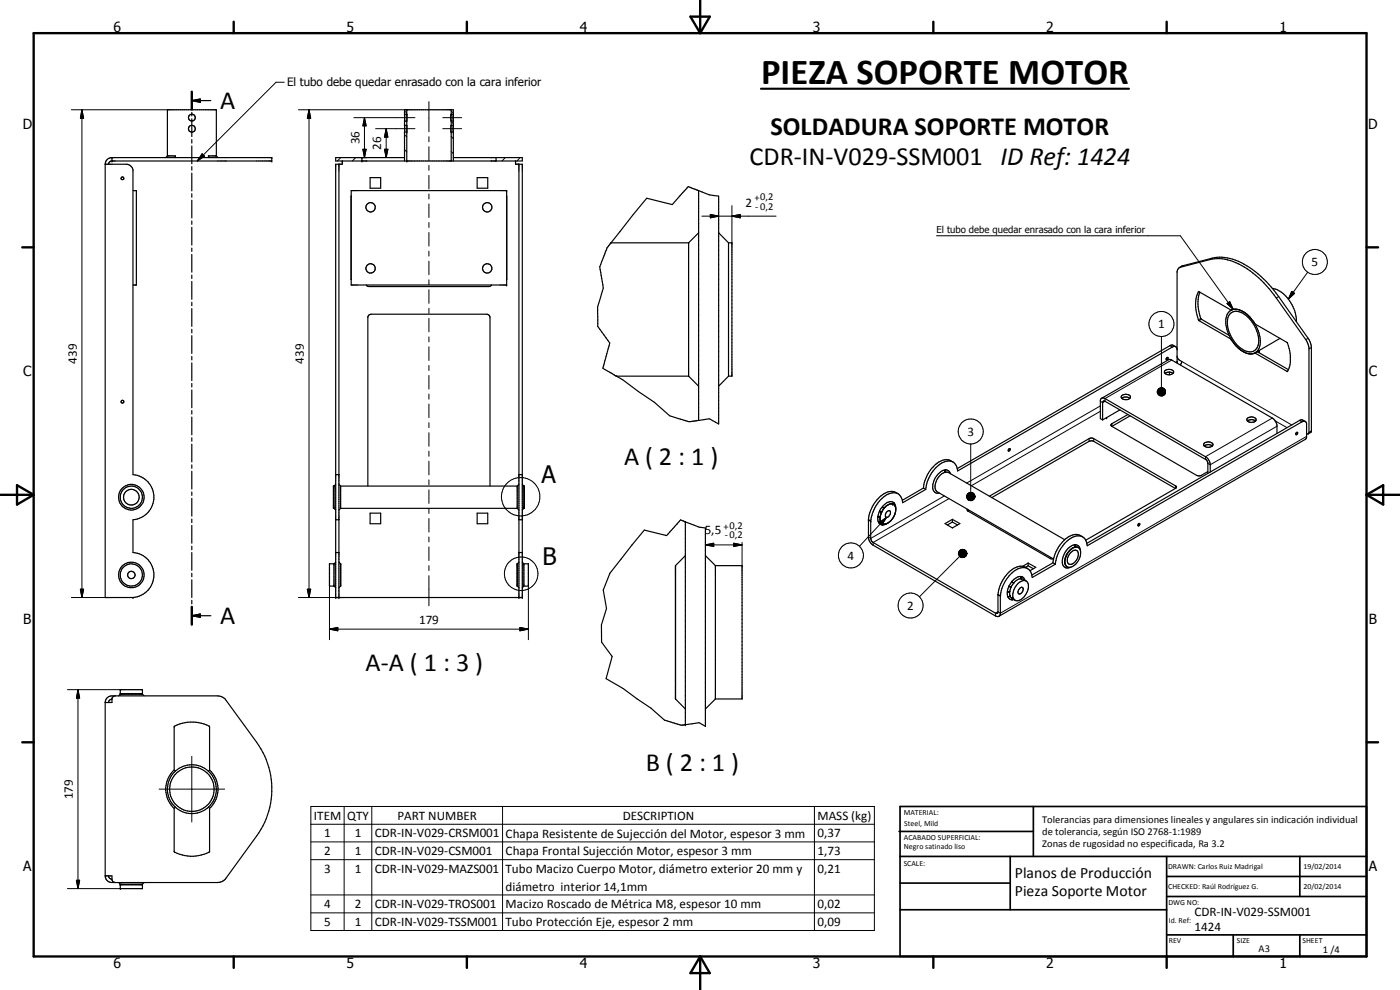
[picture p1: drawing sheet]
<svg xmlns="http://www.w3.org/2000/svg" width="420mm" height="297mm" viewBox="0 0 420 297" stroke-linecap="round" stroke-linejoin="round" font-family="sans-serif">
<g fill="none" stroke="#000" stroke-width=".35">
<path d="M57.6 30.2l2.5-.5v1zM57.6 27.5v5.4M57.6 33.7v1.1M57.6 35.6v5.4M57.6 30.2h5.7M121.4 39.6h.7M121.4 34.3h.7M121.4 36.3h.7M121.4 37.6h.7M122.1 32.9v15.4M135.4 39.6h.6M135.4 34.3h.6"/>
<path d="M135.4 36.3h.6M135.4 37.6h.6M135.4 32.9v1.4M135.4 36.3v3.3M135.4 39.6v8.7M135.4 34.3v2M31.6 49.3h6.7l1.1 .7 .5 .9v91.5a6.8 6.8 0 0 1 6.3 6.8 6.8 6.8 0 0 1-6.3 6.8v9.8a6.8 6.8 0 0 1 6.3 6.7 6.8 6.8 0 0 1-6.3 6.8h-8.3zM33.6 47.3h48v1h-48.3l-.5 .4-.2 .6M33.6 47.3v1M33.6 47.3a2 2 0 0 0-2 2M39.9 57.2h1v28.3h-1M50.2 46.8v-13.9h14.7v13.9"/>
<path d="M50.2 46.8h2.4M50.2 46.8l-.5 .5M52.6 46.8l-.3 .5M52.6 46.8v.5M57.6 41.9v1M57.6 43.8v5.3M57.6 50v1.1M57.6 51.9v5.4M57.6 58.1v1.1M62.6 46.8h2.3M62.6 46.8l.3 .5M62.6 46.8v.5"/>
<path d="M64.9 46.8l.5 .5M101.7 49.3v130M102.7 48.3v1h-2v130h56v-130h-2v-1M105.4 57.2h46.6v28.3h-46.6zM105.4 58.8v25.1M108.6 47.3v1M111.1 53.3h3.1v3.2h-3.1zM121.4 47.3h-20.7v1h56v-1h-20.7M121.4 48.3v-15.4h14.6v15.4M143.2 53.3h3.2v3.2h-3.2zM148.9 47.3v1M152 58.8h.1"/>
<path d="M155.7 49.3v130M209.6 57.2h.1M209.6 57.2l-3.1-1.2-4.8 5.4-7.6-1.9-10.7 13.4M209.7 57.2a13.1 13.1 0 0 0 6 1.6v68.4l-2.8-1.6-3.2 .6M209.7 57.2v69M57.6 60.1v5.3M57.6 66.3v1M57.6 68.2v5.3M57.6 74.4v1M57.6 76.3v5.4M183.4 72.9l-.3 .3a6.6 6.6 0 0 0-1.8 3.5l-.8 1.9a3.1 3.1 0 0 0-.2 3.1l.1 .9a9.7 9.7 0 0 1 .4 4.7l-.6 1.9a12.6 12.6 0 0 0-.8 5.8v3l3.6 4.9-2.1 7.6 4.1 2.4M183.4 72.9h23.3"/>
<path d="M206.7 72.9v40M209.7 69.8l-3 3.1M215.7 69.8l2.9 3.1M218.6 72.9h1.1v40h-1.1M218.6 72.9v40M57.6 82.5v1.1M57.6 84.5v5.3M57.6 90.7v1M57.6 92.6v5.3M57.6 98.8v1.1M109.9 85.5l.8 .5h36l.8-.5M152 83.9h.1"/>
<path d="M353.9 80.3l1-.5 8.9-2.3a14.7 14.7 0 0 1 12.1 3.4 33.8 33.8 0 0 1 7.8 8.1l8.9 12.5 .9 2 .1 25.8-.3 .5-.7 .4M360.1 87.7a10.9 10.9 0 0 0 .5 8.1l8.3 4.8M369.1 94.2a2.96 2.96 0 0 1 4.2 0 9.8 9.8 0 0 1 4.3 9.4 2.67 2.67 0 0 1-4.3 1.5 9.9 9.9 0 0 1-4.8-9.8zM369.7 92.9l-.3 .2M370.2 92.8l-.7 .2-9.6-5.5a3.2 3.2 0 0 0-1.1 2.8 12.2 12.2 0 0 0 1.1 5.9l9.6 5.6 1.2 1.6M370.2 92.8l1.3 .1M371.9 93l2.3 1.3 1.4 1.5M375.2 95.3a6.9 6.9 0 0 0-4.6-2.5 3.1 3.1 0 0 0-2.7 3.2l.3 2.8 .7 1.8M375.5 95.6a8.8 8.8 0 0 1 2.1 9.4 2.94 2.94 0 0 1-3.7 .9M375.9 96.1l.7 1.1 9.8 5.7a12.9 12.9 0 0 1 .8 6.4l-.9 2.2-9.7-5.6M381.8 86.5a9 9 0 0 1 6.5 6.1l.6 2.3 .2 1.6M57.6 100.7v5.3"/>
<path d="M57.6 106.9v1.1M57.6 108.9v5.3M57.6 115.1v1M57.6 117v5.3M185 112.9l1.8 1 4.8 3.6 4.8 3.2 4.6 4.1 3.2 1a6.6 6.6 0 0 0 4.2 .5l1.3-.1M185 112.9h21.7M206.7 112.9l3 3M218.6 112.9l-2.9 3M330.6 119.5l20.1-11.6h.7l30.7 17.7 1.1 1.7v2.7M336.6 118.7a1.8 1.8 0 0 1 2.7 .4 1.58 1.58 0 0 1-2.8-.1zM336.7 119.5a2.02 2.02 0 0 1 2.4 0M349.6 111.3a1.77 1.77 0 0 1 2.6 .3 1.56 1.56 0 0 1-1.4 .9 1.56 1.56 0 0 1-1.3-1z"/>
<path d="M349.6 112.1a1.99 1.99 0 0 1 2.5 0M350.1 107.4l.2-.2a.34 .34 0 0 1 .2 .5 .34 .34 0 0 1-.5 .1zM351 111.6v.8M352.8 104l-1-.5-.7 .2-63.8 36.9M353.3 107l.3 .8 1.1 .7-.5 1M353.3 104.9a.86 .86 0 0 0-.5-.9 .86 .86 0 0 0-1 .1l-64.4 37.2a2.89 2.89 0 0 0-1.6-2.8 2.89 2.89 0 0 0-3.2 .4 10.8 10.8 0 0 0-4.8 8M353.4 109l-.1-27.6a1.4 1.4 0 0 1 .9-1.2l8.9-2.3a15.3 15.3 0 0 1 12.9 4 34.1 34.1 0 0 1 7 7.5l8.9 12.5 .9 2v26l-.2 .3M368.9 100.6l.6 1.2M369.8 102.3l1.3 1.6M371 103.8l1.9 1.6M371.4 104.3l2 1.4M373.3 105.6l1.8 .6 1.5-.3"/>
<path d="M377.3 105.5l-.7 .4M377.3 105.5l-.2 .1M377.3 105.5l9.4 5.4M377.6 105.3l-.9 .5M377.9 105.2l-.1 .6-.2-.5M377.9 105.2l-.3 .1M384.2 101.5l-6.3 3.7M57.6 123.2v1M57.6 125.1v5.4M57.6 131.4v1M57.6 133.3v5.3M57.6 139.5v1"/>
<path d="M286 138.6a4.3 4.3 0 0 0-5.9 1.5 10.9 10.9 0 0 0-3 6.3M302.8 134.7h.4l-.4 .6h-.2zM330.9 126l-.7-.4v-5.5a.82 .82 0 0 1 .6-.7 .82 .82 0 0 1 .8 .2l30.4 17.6 .7 .7 .4 1 .1 2.7M330.9 126v-5.2l.3-.5h.3l30.5 17.6 .5 1v3.1M333.7 127.9l25.4 14.7 1.3 .1 2.1-1.2M336.1 123l-5.2 3M338.5 124.4l-4.9 2.8-.2 .4 .3 .3M339.2 124.8l-5.5 3.1M361.4 133.8l1.2 .4 1.2-.3M361.4 133.8a.77 .77 0 0 1 0-.9 .77 .77 0 0 1 .8-.3 1.39 1.39 0 0 1 1.8 .9l-.2 .4M361.4 133.8a2.04 2.04 0 0 1 2.4 0M374.4 126.3a1.95 1.95 0 0 0 2.4 .1"/>
<path d="M374.4 126.3l-.2-.3a1.26 1.26 0 0 1 1.8-.9 .78 .78 0 0 1 .8 .4 .78 .78 0 0 1 0 .9M374.4 126.3a2.02 2.02 0 0 1 2.4 0M389 129.8h.5l-.4 .6-.2-.2zM391.7 126.5a1.44 1.44 0 0 0-1.5-.5l-64 37M392.1 130.1l.5 .1M57.6 141.4v5.3M57.6 147.6v1M57.6 149.5v5.4M57.6 155.7v1.1M57.6 157.6v5.4M100.2 145.8h-.1v6.7h.1M100.2 145.8v6.7"/>
<path d="M100.2 152.5l.5 .5M100.7 156h1M100.7 142.4h1M100.7 145.3l-.5 .5M101.7 145.3l.5 .5M102.2 145.8h53M102.2 152.5h53M102.2 145.8v6.7M102.2 152.5l-.5 .5M110.4 145.8v-50.8l.4-.5 .6-.2h34.7l.7 .4 .3 .6v50.5M111.1 154h3.1v3.1h-3.1zM143.2 154h3.2v3.1h-3.2z"/>
<path d="M155.2 145.8v6.7M155.2 152.5l.5 .5M155.7 156h1M155.7 142.4h1M155.7 145.3l-.5 .5M156.7 145.3l.5 .5M157.2 145.8h.2v6.7h-.2M157.2 145.8v6.7M157.2 152.5l-.5 .5M205.7 156.6l-1.5-.6-4.1 4.7-6.7-1.7-10.4 13-2 5 1 5.6-1.5 4.9v5.2l3.2 4.3-1.8 6.6 5.1 3 8.4 5.9 4 3.6 3 .9a4 4 0 0 0 3.3 .4M205.7 156.6l4.1 1.6 1.9 .2v59.5l-1.9-1.1-4.1 .6M205.7 156.6v60.8"/>
<path d="M260.6 156l.1 5.7 1.1 1.7 37 21.4a.96 .96 0 0 0 1.2-.1l.3-5.9M260.6 156l.7 .4M261.3 156.4v5.1l.3 .8 .4 .5 37 21.3 .4-.1 .1-.2v-5.4M264.1 155.8l.3 1M264.1 155.1v.4M264.2 156.2l.1 .3M264.4 156.7l.9 .6M264.6 156.9l.6 .4 .6-.1M265 152.9l-.8 1.9M265.8 151.9a5.7 5.7 0 0 0-1.7 4M265.8 157.2l-.3 .1M266.1 153.6l.9-.4a1.27 1.27 0 0 1 .1 1.3 1.27 1.27 0 0 1-1.2 .7l-.2-.7z"/>
<path d="M266.3 151.6l-.3 .2M266.5 156.9l-.7 .3M266.6 151.4l-1.5 1.3M266.9 151.3l-.4 .2M267.2 151.2l1.1 .2M267.4 156.2l-.9 .7M267.4 151.2l-.6 .1M267.4 156.2l-.6 .5M267.7 155.9l-.3 .3M267.7 151.2l.2 .1a1.24 1.24 0 0 1 .9 1.1M268.2 155.1l-.5 .8M268.3 151.5l.5 1"/>
<path d="M268.6 154l-.3 .8M268.8 153.5l-.1 .4M268.8 153.2l-.2 1.1-.9 1.6M268.8 153.2v-1.1a1.62 1.62 0 0 0-1-1.5 1.62 1.62 0 0 0-1.7 .3 5.2 5.2 0 0 0-2.3 6.1 1.85 1.85 0 0 0 2.7-.1M269.5 148.1a4.2 4.2 0 0 0-5.6 1.1 10.8 10.8 0 0 0-3.3 6.8M277.1 146.4l-6.3 3.7M277.1 146.4l.7 .5M277.8 146.9l-6.9 3.9a2.81 2.81 0 0 0-1.3-2.6 2.81 2.81 0 0 0-3 .1 10.5 10.5 0 0 0-5.3 8.1M283.6 157.1l2.2-1.3 2.3 1.3-2.3 1.3zM285.2 142.2a1.67 1.67 0 0 0-1.3-1.3 1.67 1.67 0 0 0-1.6 .7 4.9 4.9 0 0 0-2 5.8l.7 .6 .9-.1M285.8 156.6l-1.5 .9M285.8 155.8v.8"/>
<path d="M285.8 156.6l1.6 .9M290.3 152.8v.4l.3 .2M290.6 153.4l24.5 14.1 1 .2M290.9 153.2l-.3 .2M341.7 157.2l.3-.1-.3 .7-.2-.2zM352.8 146.6l.3-.4-.2-.4-24.7-14.2-1-.2-30.3 17.5M352.8 146.6l-24.6-14.2-.8-.2-29.8 17.1M352.8 146.6l-27 15.5M57.6 163.9v1M57.6 165.8v5.3M57.6 172v1.1M57.6 173.9v5.4"/>
<path d="M100.2 169.2h-1.3v6.7h1.3M100.2 169.2v6.7M100.2 175.9l.5 .4M100.7 165.8h1M100.7 168.7l-.5 .5M101.7 168.7l.5 .5v6.7l-.5 .4M155.7 165.8h1M155.7 168.7l-.5 .5v6.7l.5 .4M156.7 168.7l.5 .5M157.2 169.2h1.4v6.7h-1.4M157.2 169.2v6.7M157.2 175.9l-.5 .4"/>
<path d="M205.7 166.7l-3 3v40l3 3M211.7 166.7l3 3M214.7 169.7h8v40h-8M214.7 169.7v40M299.5 178.4h.1M299.5 178.4l.8 .4M305.5 175.1a1.8 1.8 0 0 1 2.9-.3 4.5 4.5 0 0 1-3 5.5 1.66 1.66 0 0 1-1.3-2.6l.4-1.2zM306 176.6a.63 .63 0 0 1 .9-.3 .63 .63 0 0 1 .1 1l-.8 .9a.65 .65 0 0 1-.7-.4 .65 .65 0 0 1 .2-.8zM307.6 174.1a1.67 1.67 0 0 0-1.3-1.2 1.67 1.67 0 0 0-1.6 .7 4.9 4.9 0 0 0-2 5.9l.7 .4h.9M308 174.3a2.27 2.27 0 0 0-3.6 .4 3.7 3.7 0 0 0-.9 4.7l1.1 .7M308.4 170.6a3.8 3.8 0 0 0-5.1 .6 10.6 10.6 0 0 0-3.8 7.2M308.6 169l2.2 1.2-1.7 1"/>
<path d="M308.6 169.8l-.8 .4M308.6 169v.8M308.6 169l-1.7 .9M308.6 169.8l1.5 .8M309.1 171.2a3.4 3.4 0 0 0-5 .3 10.7 10.7 0 0 0-3.8 7.3M316 168.9l-6.3 3.7M316 168.9l.7 .4M316.7 169.3l-6.9 4-.1-.9-.6-1.2M319.5 161.9l-34.9-20.1a3.3 3.3 0 0 0-3.6 2.7 2.31 2.31 0 0 0 .3 3.1l34.9 20.1M320 169.9l.3 .2M320.2 170.1h.1M321.2 165.9a1.31 1.31 0 0 1 2.3-.4 2.96 2.96 0 0 1-2.5 3.8 1.8 1.8 0 0 1-.2-2.8z"/>
<path d="M323.5 164.3a2.51 2.51 0 0 1 .4 3.4 3.1 3.1 0 0 1-3.6 2.4M323.5 164.3a3.6 3.6 0 0 0-3.6 3l-.3 1.5 .3 .9M323.5 164.3l-.2-.2a3.9 3.9 0 0 0-3.6 3.3l-.1 1.8 .5 .7M323.5 164.3h.1M324.2 165a1.67 1.67 0 0 0-1.2-1.5 1.67 1.67 0 0 0-1.8 .5 4.8 4.8 0 0 0-2 5.9l1 .5 1-.2M324.9 161.1a3.6 3.6 0 0 0-4.7 .3 10.9 10.9 0 0 0-4.2 7.5M325.8 162.1l.5 1.6 64.4-37.1a.82 .82 0 0 1 .9-.2 .82 .82 0 0 1 .5 .7v4.1l-.4 .6-91.9 53.1M325.8 162.1a2.87 2.87 0 0 0-4.3-.7 10.6 10.6 0 0 0-4.8 7.9M57.6 184.7l2.5-.5v1zM57.6 180.1v1.1M57.6 182.1v5.3M57.6 184.7h5.7"/>
<path d="M31.6 210.8a2 2 0 0 1 2-2h31.6l1.3 .2 1.1 .8 9.4 12.9a24 24 0 0 1 0 28.2l-9.4 12.9-1.1 .7-1.3 .3h-31.6a2 2 0 0 1-2-2M31.6 210.8v52M33.6 209.8l-.6 .2-.4 .8M34.6 208.8l-.7 .2-.2 .3-.1 1.5h-2M36.1 208.3v-1.4h6.6v1.4M36.1 208.1h6.6M36.1 208.3h6.6M36.1 208.3l-.5 .5M42.7 208.3l.6 .5M214.7 209.7l-3 3M52.2 231.1a7.8 7.8 0 0 0 0 11.4M62.9 231.1v-13a10.8 10.8 0 0 0-10.6 0v13l.3 .3"/>
<path d="M62.9 231.1l-.3 .3M62.9 231.1a7.7 7.7 0 0 1 0 11.4M52.6 242.1l-.3 .4v13a10.8 10.8 0 0 0 10.6 0v-13M62.6 242.1l.3 .4M31.6 262.8h2v1.2l.3 .6 .7 .2M32.6 262.8l.4 .8 .6 .2M35.6 264.8l.5 .5M36.1 265.3v1.3h6.6v-1.3M36.1 265.5h6.6M36.1 265.3h6.6M43.3 264.8l-.6 .5"/>
<circle cx="57.6" cy="38.6" r="1.04"/>
<circle cx="57.6" cy="35.3" r="1.03"/>
<circle cx="36.7" cy="53.5" r=".43"/>
<circle cx="111.2" cy="62.2" r="1.4"/>
<circle cx="146.2" cy="62.2" r="1.41"/>
<circle cx="111.2" cy="80.6" r="1.41"/>
<circle cx="146.2" cy="80.5" r="1.41"/>
<circle cx="36.8" cy="120.5" r=".41"/>
<circle cx="39.4" cy="149.2" r="3.3"/>
<circle cx="39.4" cy="149.2" r="3.8"/>
<circle cx="39.4" cy="149.2" r="2.35"/>
<circle cx="39.4" cy="172.5" r="3.8"/>
<circle cx="39.4" cy="172.5" r="3.3"/>
<circle cx="39.4" cy="172.5" r="1.12"/>
<circle cx="57.6" cy="236.8" r="6.7"/>
<circle cx="57.6" cy="236.8" r="7.3"/>
</g>
<g fill="#000">
<circle cx="121.4" cy="34.3" r=".18"/>
<circle cx="121.4" cy="39.6" r=".18"/>
<circle cx="122.1" cy="39.6" r=".18"/>
<circle cx="122.1" cy="34.3" r=".18"/>
<circle cx="122.1" cy="32.9" r=".18"/>
<circle cx="135.4" cy="39.6" r=".18"/>
<circle cx="135.4" cy="34.3" r=".18"/>
<circle cx="136" cy="34.3" r=".18"/>
<circle cx="136" cy="39.6" r=".18"/>
<circle cx="33.6" cy="47.3" r=".18"/>
<circle cx="33.6" cy="48.3" r=".18"/>
<circle cx="81.6" cy="48.3" r=".18"/>
<circle cx="81.6" cy="47.3" r=".18"/>
<circle cx="102.7" cy="48.3" r=".18"/>
<circle cx="108.6" cy="48.3" r=".18"/>
<circle cx="108.6" cy="47.3" r=".18"/>
<circle cx="122.1" cy="48.3" r=".18"/>
<circle cx="152" cy="57.2" r=".18"/>
<circle cx="154.7" cy="48.3" r=".18"/>
<circle cx="152" cy="85.5" r=".18"/>
<circle cx="369.5" cy="101.8" r=".18"/>
<circle cx="332.1" cy="125.3" r=".18"/>
<circle cx="205.7" cy="156.6" r=".18"/>
<circle cx="260.6" cy="156" r=".18"/>
<circle cx="261.3" cy="156.4" r=".18"/>
<circle cx="39.9" cy="179.3" r=".18"/>
<circle cx="100.7" cy="179.3" r=".18"/>
<circle cx="101.7" cy="179.3" r=".18"/>
<circle cx="155.7" cy="179.3" r=".18"/>
<circle cx="156.7" cy="179.3" r=".18"/>
<circle cx="36.1" cy="206.9" r=".18"/>
<circle cx="36.1" cy="208.3" r=".18"/>
<circle cx="36.1" cy="208.1" r=".18"/>
<circle cx="205.7" cy="217.4" r=".18"/>
<circle cx="36.1" cy="265.5" r=".18"/>
<circle cx="36.1" cy="265.3" r=".18"/>
<circle cx="36.1" cy="266.6" r=".18"/>
</g>
<g fill="none" stroke="#000" stroke-width=".3">
<path d="M21.4 32.9h28.8M24.6 32.9l.5 2.6h-1zM24.6 32.9v146.4M85.3 24.7h-2.5l-23.6 23.6M89.6 32.9h32.5M92.7 32.9l.5 2.6h-1zM92.7 32.9v146.4M106.2 35.3h18.3M109.4 35.3l.5 2.5h-1zM109.4 35.3v12M112.7 38.6h11.8M115.9 38.6l.5 2.5h-1z"/>
<path d="M115.9 38.6v8.7M121.4 33.3l.7 .7M121.7 36.3l.4 .3M128.7 30.5v9M132.9 35.3h5.6M132.9 38.6h5.6M135.4 33.3l.6 .7M135.4 36.4l.6 .7M60.7 46.1l.7 .8-2.2 1.4zM102.3 47.3l-1.1 1M106.2 47.3h3.9M106.8 47.3l-1.1 1"/>
<path d="M108.9 44.8h1l-.5 2.5zM115.4 44.8h1l-.5 2.5zM121.4 44.9l.7 .7M121.4 40.4l.7 .7M128.7 41v1.5M128.7 44v4.1M128.7 49.6v1.5M128.7 52.6v4.1M128.7 58.2v1.5M135.4 45.5l.6 .6M135.4 40.9l.6 .7M151.6 47.3l-.9 1"/>
<path d="M156.1 47.3l-1 1M128.7 61.2v4.1M128.7 66.8v1.4M128.7 69.8v4M128.7 75.4v1.4M128.7 78.4v4M210.6 64.9h22.3M213.2 64.3l2.5 .6-2.5 .5zM219.7 64.9l2.5-.6v1.1zM219.7 61.7v11.2M281 70.7h73.2l15.9 22.1M354.9 79.8l-.7 .4"/>
<path d="M363.8 77.5l-.7 .4M128.7 83.9v1.5M128.7 86.9v4.1M128.7 92.5v1.5M128.7 95.5v4.1M359.8 87.5h-.1M360.4 95.5l-.7 .5M360.6 95.8l-.7 .4M368.2 91.1l.9-.6 1 2.3zM383.7 89l-.7 .4M387.7 87.4l.8 .6-1.8 1.7zM392.5 81.7l-5.8 8"/>
<path d="M128.7 101.1v1.5M128.7 104.1v4.1M128.7 109.6v1.6M128.7 112.6v4.2M128.7 118.2v1.6M347.3 117.4l2.5 .2-2.5 .1zM347.3 117.7l2.5-.1-2.4 .4zM347.3 117.6h2.5M347.4 117.2l2.4 .4-2.5-.2zM347.4 118l2.4-.4-2.3 .6zM347.5 116.9l2.3 .7-2.4-.4zM347.5 118.2l2.3-.6-2.2 .8z"/>
<path d="M347.6 116.7l.2-.2 2 1.1zM347.6 116.7l2.2 .9-2.3-.7zM347.6 118.4l2.2-.8-2 1zM347.8 116.5l.3-.1 1.7 1.2zM347.8 118.6l2-1-1.7 1.1zM348.1 116.4l.2-.1 1.5 1.3zM348.1 118.7l1.7-1.1-1.5 1.2zM348.3 116.3h.3l1.2 1.3zM348.3 118.8l1.5-1.2-1.2 1.2zM348.6 101v15.3M348.6 116.3l.3 .1 .9 1.2zM348.9 116.4l.3 .1 .6 1.1z"/>
<path d="M349.2 116.5l.6 1.1zM349.4 116.6l.4 1zM349.5 116.8l.3 .8zM349.7 117.1l.1 .5zM349.8 117.6l-.9 1.2h-.3zM349.8 117.6l-.9 1.2zM349.8 117.6l-.6 1.1zM349.8 117.6l-.4 .9zM349.8 117.6l-.3 .7zM349.8 117.6l-.1 .5zM349.8 117.6v.3zM351.1 103.7l.7 .4"/>
<path d="M351.7 108l-20.1 11.6v.8l-.7 .4-.7-.4M353.3 108.5l-.5 .2M354.7 108.5l33 19M377.6 105.3l.3-.1-.1 .6zM386.5 111.3l-.3 .1M392.6 101.5l-.7 .4M393.6 104.3l-.8 .4M128.7 121.2v4.1M128.7 126.8v1.5M128.7 129.8v4.1M128.7 135.4v1.5M128.7 138.4v4.1"/>
<path d="M291.3 133.2v14.5M326.8 131.6v.8M328.2 131.6v.8M330.2 121.8l-40.1 23.1M330.2 123.4l-38.7 22.4M333.7 127.1v.8M381.8 125.4l-20 11.6v.8M382.7 126.3l3.5 2M383.2 127.9l-20 11.5-.7-.3M390 126.2l.7 .4M392.1 130.9l-91.9 53.1-.7-.4-.7 .4v.8M393.6 129.3l-.8 .4"/>
<path d="M128.7 144v1.5M128.7 147v4M128.7 152.6v1.5M128.7 155.6v4M263.5 154.9l.6 .1M264 156.7l2.1-1.5-1.4 2.2zM264 153.3l.6 .3M264.2 156.3l-.6 .3M264.9 152l.5 .4M264.9 156.8v.7M266.1 155.2l-8.2 8.7M268.4 151l-.5 .5"/>
<path d="M283.4 148.8l-22.1 12.7-.7-.4M283.7 141l.1 .7M284.8 149.6l-22.8 13.2v.8M290.1 148.8l2.5 .2-2.5 .1zM290.1 149.1l2.5-.1-2.5 .4zM290.1 149h2.5M290.1 148.6l2.5 .4-2.5-.2zM290.1 149.4l2.5-.4-2.3 .6zM290.3 148.3l2.3 .7-2.5-.4zM290.3 149.6l2.3-.6-2.2 .9zM290.4 148.1l.2-.1 2 1zM290.4 148.1l2.2 .9-2.3-.7z"/>
<path d="M290.4 149.9l2.2-.9-2 1zM290.6 152.9v.5M290.6 148l.3-.2 1.7 1.2zM290.6 150l2-1-1.7 1.2zM290.9 147.8l.2-.1 1.5 1.3zM290.9 150.2l1.7-1.2-1.5 1.2zM291.1 147.7h.3l1.2 1.3zM291.1 150.2l1.5-1.2-1.2 1.2zM291.4 147.7h.3l.9 1.3zM291.7 147.7l.9 1.3zM291.9 147.9l.7 1.1zM292.1 148l.5 1z"/>
<path d="M292.3 148.2l.3 .8zM292.5 148.5l.1 .5zM292.6 149l-1.2 1.2zM292.6 149l-.7 1.1-.2 .1zM292.6 149l-.7 1.1zM292.6 149l-.5 .9zM292.6 149l-.3 .7zM292.6 149l-.1 .5zM292.6 149v.2zM352.8 145.8v.8M21.4 179.3h12.2M24.1 176.8h1l-.5 2.5z"/>
<path d="M89.6 179.3h13.1M92.2 176.8h1l-.5 2.5zM98.9 175.9v16M128.7 161.1v1.5M128.7 164.1v4.1M128.7 169.7v1.5M128.7 172.7v9.1M158.6 175.9v16M211.7 163.5l2.5-.5v1zM211.7 163.5h11M220.2 163l2.5 .5-2.5 .5zM222.7 162.7v7"/>
<path d="M287.6 165.9l2.5 .2-2.5 .1zM287.6 166.2l2.5-.1-2.4 .4zM287.6 166.1h2.5M287.7 165.7l2.4 .4-2.5-.2zM287.7 166.5l2.4-.4-2.3 .6zM287.8 165.4l.2-.2 2.1 .9zM287.8 165.4l2.3 .7-2.4-.4zM287.8 166.7l2.3-.6-2.1 .8zM288 165.2l.2-.2 1.9 1.1zM288 166.9l2.1-.8-1.9 1zM288 167l-12.1 12.1M288.2 165l.2-.1 1.7 1.2z"/>
<path d="M288.2 167.1l1.9-1-1.7 1.1zM288.4 164.9l.3-.1 1.4 1.3zM288.4 167.2l1.7-1.1-1.4 1.2zM288.7 164.8h.3l1.1 1.3zM288.7 167.3l1.4-1.2-1.1 1.2zM289 164.8h.2l.9 1.3zM289.2 164.8l.9 1.3zM289.5 165l.6 1.1zM289.7 165.1l.4 1zM289.9 165.3l.2 .8zM290 165.5l.1 .6zM290.1 166.1l-.9 1.2h-.2z"/>
<path d="M290.1 166.1l-.9 1.2zM290.1 166.1l-.6 1.1zM290.1 166.1l-.4 .9zM290.1 166.1l-.2 .7zM290.1 166.1l-.1 .5zM290.1 166.1v.2zM302.3 177.4l.8 .1M302.9 175.8l.2 .2 .4 .1M303.1 178.7l-.2 .3h-.4M303.7 174.4l.6 .5M303.7 179.2v.8M306.7 173l-.3 .4 .1 .3"/>
<path d="M322.7 163.4l-.1 .5 .2 .2M98.9 188.8l2.5-.5v1zM98.9 188.8h59.7M156 188.3l2.6 .5-2.6 .5zM20.2 206.9h15.9M23.4 206.9l.5 2.6h-1zM23.4 206.9v59.7M47.7 236.8h19.7M57.6 226.9v19.7M93.3 242h169.1v37.2h-169.1zM93.3 247.3h169.1M93.3 252.6h169.1"/>
<path d="M93.3 257.9h169.1M103.3 242v37.2M111.6 242v37.2M150.8 242v37.2M244.4 242v37.2M20.2 266.6h15.9M22.9 264.1h1l-.5 2.5zM93.3 268.5h169.1M93.3 273.9h169.1"/>
<circle cx="394.6" cy="78.6" r="3.8"/>
<circle cx="348.5" cy="97.2" r="3.8"/>
<circle cx="291.3" cy="129.5" r="3.8"/>
<circle cx="156.3" cy="149" r="5.8"/>
<circle cx="156.4" cy="172.2" r="5"/>
<circle cx="255.4" cy="166.7" r="3.8"/>
<circle cx="273.3" cy="181.7" r="3.8"/>
</g>
<g fill="#000">
<path d="M24.6 32.9l.5 2.6h-1zM57.6 30.2l2.5-.5v1zM92.7 32.9l.5 2.6h-1zM109.4 35.3l.5 2.5h-1zM60.7 46.1l.7 .8-2.2 1.4zM108.9 44.8h1l-.5 2.5zM115.4 44.8h1l-.5 2.5zM115.9 38.6l.5 2.5h-1zM213.2 64.3l2.5 .6-2.5 .5zM219.7 64.9l2.5-.6v1.1zM368.2 91.1l.9-.6 1 2.3zM387.7 87.4l.8 .6-1.8 1.7z"/>
<path d="M349.7 117.1l.1 .5zM349.5 116.8l.3 .8zM349.4 116.6l.4 1zM349.2 116.5l.6 1.1zM348.9 116.4l.3 .1 .6 1.1zM348.6 116.3l.3 .1 .9 1.2zM348.3 116.3h.3l1.2 1.3zM348.1 116.4l.2-.1 1.5 1.3zM347.8 116.5l.3-.1 1.7 1.2zM347.6 116.7l.2-.2 2 1.1zM347.6 116.7l2.2 .9-2.3-.7zM347.5 116.9l2.3 .7-2.4-.4z"/>
<path d="M347.4 118l2.4-.4-2.3 .6zM347.5 118.2l2.3-.6-2.2 .8zM347.6 118.4l2.2-.8-2 1zM347.8 118.6l2-1-1.7 1.1zM348.1 118.7l1.7-1.1-1.5 1.2zM348.3 118.8l1.5-1.2-1.2 1.2zM349.8 117.6l-.9 1.2h-.3zM349.8 117.6l-.9 1.2zM349.8 117.6l-.6 1.1zM349.8 117.6l-.4 .9zM349.8 117.6l-.3 .7zM349.8 117.6l-.1 .5z"/>
<path d="M349.8 117.6v.3zM377.6 105.3l.3-.1-.1 .6zM264 156.7l2.1-1.5-1.4 2.2zM292.5 148.5l.1 .5zM292.3 148.2l.3 .8zM292.1 148l.5 1zM291.9 147.9l.7 1.1zM291.7 147.7l.9 1.3zM291.4 147.7h.3l.9 1.3zM291.1 147.7h.3l1.2 1.3zM290.9 147.8l.2-.1 1.5 1.3zM290.6 148l.3-.2 1.7 1.2z"/>
<path d="M290.4 148.1l.2-.1 2 1zM290.4 148.1l2.2 .9-2.3-.7zM290.3 148.3l2.3 .7-2.5-.4zM290.1 149.4l2.5-.4-2.3 .6zM290.3 149.6l2.3-.6-2.2 .9zM290.4 149.9l2.2-.9-2 1zM290.6 150l2-1-1.7 1.2zM290.9 150.2l1.7-1.2-1.5 1.2zM291.1 150.2l1.5-1.2-1.2 1.2zM292.6 149l-1.2 1.2zM292.6 149l-.7 1.1-.2 .1zM292.6 149l-.7 1.1z"/>
<path d="M292.6 149l-.5 .9zM292.6 149l-.3 .7zM292.6 149l-.1 .5zM292.6 149v.2zM24.1 176.8h1l-.5 2.5zM92.2 176.8h1l-.5 2.5zM211.7 163.5l2.5-.5v1zM220.2 163l2.5 .5-2.5 .5zM290 165.5l.1 .6zM289.9 165.3l.2 .8zM289.7 165.1l.4 1zM289.5 165l.6 1.1z"/>
<path d="M289.2 164.8l.9 1.3zM289 164.8h.2l.9 1.3zM288.7 164.8h.3l1.1 1.3zM288.4 164.9l.3-.1 1.4 1.3zM288.2 165l.2-.1 1.7 1.2zM288 165.2l.2-.2 1.9 1.1zM287.8 165.4l.2-.2 2.1 .9zM287.8 165.4l2.3 .7-2.4-.4zM287.7 166.5l2.4-.4-2.3 .6zM287.8 166.7l2.3-.6-2.1 .8zM288 166.9l2.1-.8-1.9 1zM288.2 167.1l1.9-1-1.7 1.1z"/>
<path d="M288.4 167.2l1.7-1.1-1.4 1.2zM288.7 167.3l1.4-1.2-1.1 1.2zM290.1 166.1l-.9 1.2h-.2zM290.1 166.1l-.9 1.2zM290.1 166.1l-.6 1.1zM290.1 166.1l-.4 .9zM290.1 166.1l-.2 .7zM290.1 166.1l-.1 .5zM290.1 166.1v.2zM57.6 184.7l2.5-.5v1zM98.9 188.8l2.5-.5v1zM156 188.3l2.6 .5-2.6 .5z"/>
<path d="M23.4 206.9l.5 2.6h-1zM22.9 264.1h1l-.5 2.5z"/>
</g>
<g fill="none" stroke="#000" stroke-width=".71">
<path d="M10.1 9.9h400v277.1h-400zM70.1 6.5v3.4M140.1 6.5v3.4M207.2 5h5.8l-2.9 4.9zM210.1 0v9.9M280.1 6.5v3.4M350.1 6.5v3.4M57.6 27.5v5.4M6.7 74.2h3.4M410.1 74.2h3.5M.1 148.5h10M5.1 145.6l5 2.9-5 2.9z"/>
<path d="M410.1 148.5h10M410.1 148.5l5-2.9v5.8zM57.6 182.1v5.3M6.7 222.7h3.4M410.1 222.7h3.5M70.1 287v3.4M140.1 287v3.4M210.1 287v10M210.1 287l2.9 5h-5.8zM280.1 287v3.4M350.1 287v3.4"/>
</g>
<g fill="none" stroke="#000" stroke-width=".51">
<path d="M269.8 249.5h40.3M270.1 242h140v45h-140zM270.1 257h140M303.2 257v16M310.1 242v15M350.1 257v30M390.1 257v12M270.1 265h33.1M270.1 273h80M350.1 269h60M350.1 263h60M350.1 280.5h60"/>
<path d="M370.1 280.5v6.5M390.1 280.5v6.5"/>
</g>
<path d="M228.4 26.6h110.4" fill="none" stroke="#000" stroke-width=".63"/>
<path d="M347.3 117.4h2.5M290.1 148.8h2.5M287.6 166.3h2.5" fill="none" stroke="#000" stroke-width=".38"/>
<path d="M347.3 117.8h2.5M290.1 149.2h2.5M287.6 165.9h2.5" fill="none" stroke="#000" stroke-width=".42"/>
<text font-size="11" x="228.4" y="25.1">PIEZA SOPORTE MOTOR</text>
<g font-size="7.9">
<text x="66.1" y="32.7">A</text>
<text x="231.3" y="40.5">SOLDADURA SOPORTE MOTOR</text>
<text x="224.9" y="49.5">CDR-IN-V029-SSM001 ID Ref: 1424</text>
<text x="187.3" y="139.6">A ( 2 : 1 )</text>
<text x="66.1" y="187.2">A</text>
<text x="109.7" y="201.4">A-A ( 1 : 3 )</text>
<text x="193.8" y="231.3">B ( 2 : 1 )</text>
</g>
<g font-size="7.2">
<text x="162.5" y="144.9">A</text>
<text x="162.8" y="169.5">B</text>
</g>
<g font-size="4.7">
<text x="304.6" y="263.5">Planos de Producción</text>
<text x="304.6" y="268.9">Pieza Soporte Motor</text>
</g>
<g font-size="4.2">
<text x="34" y="9.6">6</text>
<text x="104" y="9.6">5</text>
<text x="174" y="9.6">4</text>
<text x="244" y="9.6">3</text>
<text x="314" y="9.6">2</text>
<text x="384" y="9.6">1</text>
<text x="6.8" y="38.7">D</text>
<text x="410.6" y="38.7">D</text>
<text x="7" y="112.9">C</text>
<text x="410.8" y="112.9">C</text>
<text x="7" y="187.1">B</text>
<text x="410.8" y="187.1">B</text>
<text x="7" y="261.4">A</text>
<text x="410.8" y="261.4">A</text>
<text x="34" y="290.4">6</text>
<text x="104" y="290.4">5</text>
<text x="174" y="290.4">4</text>
<text x="244" y="290.4">3</text>
<text x="314" y="290.4">2</text>
<text x="384" y="290.4">1</text>
</g>
<g font-size="3.9">
<text x="107.9" y="43.3" transform="rotate(-90 107.9 43.3)">36</text>
<text x="114.4" y="45" transform="rotate(-90 114.4 45)">26</text>
<text x="223.7" y="62">2</text>
<text x="393.6" y="79.9">5</text>
<text x="347.5" y="98.5">1</text>
<text x="23.1" y="109.1" transform="rotate(-90 23.1 109.1)">439</text>
<text x="91.2" y="109.1" transform="rotate(-90 91.2 109.1)">439</text>
<text x="290.3" y="130.8">3</text>
<text x="211.5" y="160.3">5,5</text>
<text x="254.4" y="167.9">4</text>
<text x="272.3" y="183">2</text>
<text x="125.8" y="187.2">179</text>
<text x="21.9" y="239.8" transform="rotate(-90 21.9 239.8)">179</text>
<text x="94.2" y="245.9">ITEM</text>
<text x="104.2" y="245.9">QTY</text>
<text x="119.3" y="245.9">PART NUMBER</text>
<text x="186.9" y="245.9">DESCRIPTION</text>
<text x="245.3" y="246">MASS (kg)</text>
<text x="97.3" y="251.2">1</text>
<text x="106.5" y="251.2">1</text>
<text x="112.5" y="251.2">CDR-IN-V029-CRSM001</text>
<text x="151.8" y="251.3">Chapa Resistente de Sujección del Motor, espesor 3 mm</text>
<text x="245.3" y="251.2">0,37</text>
<text x="97.3" y="256.5">2</text>
<text x="106.5" y="256.5">1</text>
<text x="112.5" y="256.5">CDR-IN-V029-CSM001</text>
<text x="151.8" y="256.6">Chapa Frontal Sujección Motor, espesor 3 mm</text>
<text x="245.3" y="256.5">1,73</text>
<text x="97.3" y="261.9">3</text>
<text x="106.5" y="261.8">1</text>
<text x="112.5" y="261.9">CDR-IN-V029-MAZS001</text>
<text x="151.8" y="261.9">Tubo Macizo Cuerpo Motor, diámetro exterior 20 mm y</text>
<text x="245.3" y="261.9">0,21</text>
<text x="151.8" y="267.3">diámetro interior 14,1mm</text>
<text x="97.3" y="272.5">4</text>
<text x="106.5" y="272.5">2</text>
<text x="112.5" y="272.5">CDR-IN-V029-TROS001</text>
<text x="151.8" y="272.6">Macizo Roscado de Métrica M8, espesor 10 mm</text>
<text x="245.3" y="272.5">0,02</text>
<text x="358.5" y="275">CDR-IN-V029-SSM001</text>
<text x="97.3" y="277.8">5</text>
<text x="106.5" y="277.8">1</text>
<text x="112.5" y="277.8">CDR-IN-V029-TSSM001</text>
<text x="151.8" y="277.9">Tubo Protección Eje, espesor 2 mm</text>
<text x="245.3" y="277.8">0,09</text>
<text x="358.5" y="279.4">1424</text>
</g>
<text font-size="3.5" x="86.1" y="25.7">El tubo debe quedar enrasado con la cara inferior</text>
<g font-size="3.1">
<text x="226.4" y="60.2">+0,2</text>
<text x="226.7" y="62.9">-0,2</text>
<text x="217.2" y="158.9">+0,2</text>
<text x="217.5" y="161.5">-0,2</text>
<text x="312.7" y="246.8">Tolerancias para dimensiones lineales y angulares sin indicación individual</text>
<text x="312.7" y="250.4">de tolerancia, según ISO 2768-1:1989</text>
<text x="312.7" y="254">Zonas de rugosidad no especificada, Ra 3.2</text>
<text x="377.7" y="285.6">A3</text>
<text x="397" y="285.9">1 /4</text>
</g>
<text font-size="2.9" x="281" y="69.8">El tubo debe quedar enrasado con la cara inferior</text>
<g font-size="2.4">
<text x="271.2" y="244.4">MATERIAL:</text>
<text x="271.3" y="252">ACABADO SUPERFICIAL:</text>
<text x="271.4" y="247.9">Steel, Mild</text>
<text x="271.3" y="254.6">Negro satinado liso</text>
<text x="271.2" y="259.7">SCALE:</text>
<text x="350.6" y="260.8">DRAWN: Carlos Ruiz Madrigal</text>
<text x="391.2" y="260.6">19/02/2014</text>
<text x="350.6" y="266.9">CHECKED: Raúl Rodríguez G.</text>
<text x="391.2" y="266.7">20/02/2014</text>
<text x="350.6" y="271.4">DWG NO:</text>
<text x="350.8" y="276.9">Id. Ref:</text>
<text x="350.8" y="282.8">REV</text>
<text x="371.2" y="282.9">SIZE</text>
<text x="390.9" y="282.9">SHEET</text>
</g>
</svg>
